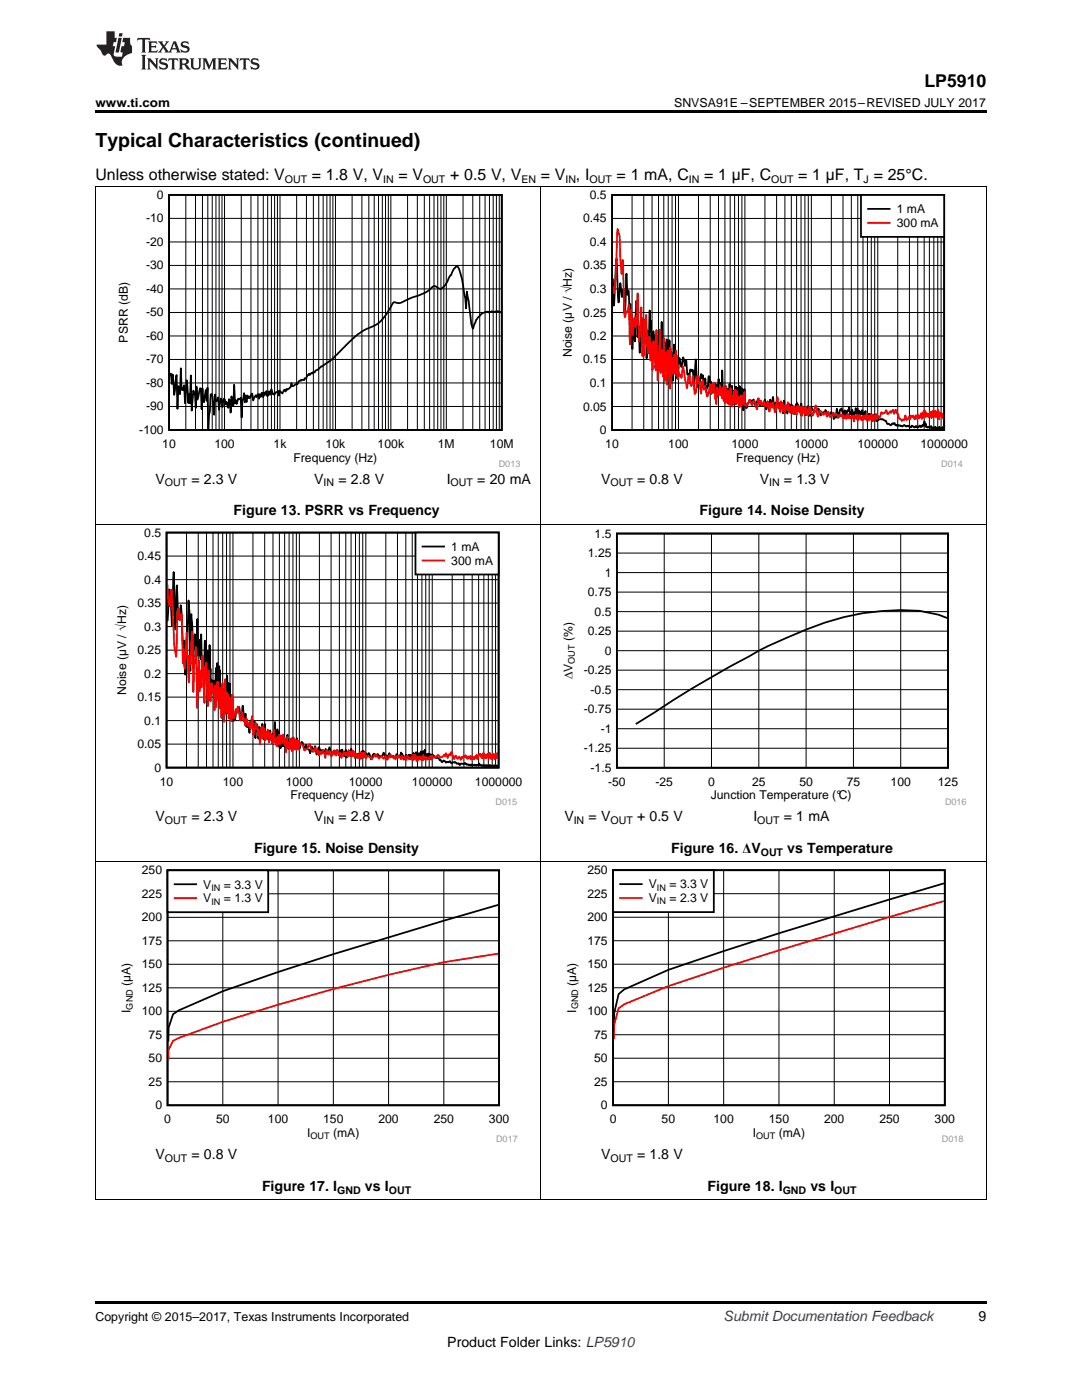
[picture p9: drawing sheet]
<svg xmlns="http://www.w3.org/2000/svg" width="216mm" height="279mm" viewBox="0 0 216 279" stroke-linecap="round" stroke-linejoin="round" font-family="sans-serif">
<path d="M19 259.7h177.8v.5h-177.8z" fill="#000"/>
<path d="M19.1 172v67.4M107.9 172v67.4M196.8 172v67.4M19 239.3h177.8" fill="none" stroke="#000" stroke-width=".2"/>
<path d="M23.7 172.8h79.6v55.2h-79.6z" fill-rule="evenodd" fill="#fff"/>
<path d="M33.4 173.7h66.2v46.9h-66.2zM99.4 180.6a1535 1535 0 0 0-43.9 13.4l-11 3.8-8.9 3.9-1.1 .7-.9 2.7v2.8" fill="none" stroke="#000" stroke-width=".35"/>
<g fill="none" stroke="#000" stroke-width=".2">
<path d="M33.4 178.4h66.2M44.5 173.7v46.9M55.5 173.7v46.9M66.5 173.7v46.9M77.5 173.7v46.9M88.6 173.7v46.9M33.4 197.1h66.2M33.4 192.4h66.2M33.4 187.8h66.2M33.4 183.1h66.2M33.4 215.9h66.2M33.4 211.2h66.2"/>
<path d="M33.4 206.5h66.2M33.4 201.8h66.2"/>
</g>
<path d="M99.4 190.3l-10.8 1.7a452.7 452.7 0 0 0-44.1 11.9l-8.9 3.3-1.1 .5-.9 1.8v2" fill="none" stroke="#f00" stroke-width=".35"/>
<path d="M33.4 173.7h20.1v8.3h-20.1z" fill-rule="evenodd" fill="#fff"/>
<path d="M33.4 173.7h20.1v8.4h-20.1zM34.9 176.5h4.2" fill="none" stroke="#000" stroke-width=".35"/>
<path d="M34.9 179.2h4.2" fill="none" stroke="#f00" stroke-width=".35"/>
<path d="M112.6 172.8h79.6v55.2h-79.6z" fill-rule="evenodd" fill="#fff"/>
<path d="M122.3 173.7h66.2v46.9h-66.2zM188.3 176.3l-10.8 3.2a1023.8 1023.8 0 0 0-44.1 14.1l-8.9 3.9-1.1 .9-.8 3.8-.1 3.2" fill="none" stroke="#000" stroke-width=".35"/>
<g fill="none" stroke="#000" stroke-width=".2">
<path d="M122.3 178.4h66.2M133.4 173.7v46.9M144.4 173.7v46.9M155.4 173.7v46.9M166.5 173.7v46.9M177.5 173.7v46.9M122.3 197.1h66.2M122.3 192.4h66.2M122.3 187.7h66.2M122.3 183.1h66.2M122.3 215.9h66.2M122.3 211.2h66.2"/>
<path d="M122.3 206.5h66.2M122.3 201.8h66.2"/>
</g>
<path d="M188.3 179.8l-10.8 3.2a1172.2 1172.2 0 0 0-44.1 13.8l-8.9 3.6-1.1 .9-.8 3.2-.1 2.9" fill="none" stroke="#f00" stroke-width=".35"/>
<path d="M122.3 173.7h20.1v8.3h-20.1z" fill-rule="evenodd" fill="#fff"/>
<path d="M122.3 173.7h20.1v8.3h-20.1zM123.8 176.4h4.2" fill="none" stroke="#000" stroke-width=".35"/>
<path d="M123.8 179.2h4.2" fill="none" stroke="#f00" stroke-width=".35"/>
<path d="M19.1 104.6v67.4M107.9 104.6v67.4M196.8 104.6v67.4M19 172h177.8" fill="none" stroke="#000" stroke-width=".2"/>
<path d="M22.9 105.4h81.2v55.3h-81.2z" fill-rule="evenodd" fill="#fff"/>
<path d="M33.2 106.3h66.3v46.9h-66.3zM33.4 123.7v.1l.3-6.2 .4 3.5 .2 3.9 .4-10.8 .3 11.4 .3-8.8 .3 6.8 .1-1.6 .2 1.5 .2-2.7v.2l.5 8.9 .2-2.1 .2 6.8 .2-6.7 .1 2.1 .1-.5 .2-9.7 .2 2 .2 12.1 .2-11.3 .2 3.3 .2 7.5 .3-6.8 .3 4.4 .2-7.5 .1 5v-.1l.2 2.4 .2-3.1 .1 3.8 .2-4.9 .1 7 .2-2.2 .2 1.9 .2-5.4 .1 4.7 .1-1.9 .2 3.3 .2-4.1 .2 9.9 .1-11.1 .3 7.9 .1-1 .1 1.4v-1.1l.1 .4h.2l.1-.5 .2 4.2 .2-6.7 .1 6.5 .2-7.5 .2 6.8 .1-6.1 .1 3.7 .1-2.9 .1 6.4 .1-3.5 .1 2.1 .1-1.9v2.9l.2-1.7v1.4l.1-1.6v2v-2.4l.2 5.3v-4l.1 3.5 .1-2 .1 1.5 .1-3v2.6l.1-.1v-6.4l.3 5.7 .1-3.6 .1 3.3 .1-3.9 .1 6.9v-3.5l.1 1.6 .1-2.7 .1 2.1 .1-1.8v2.8l.1-1.9v4l.4-.3 .2-1.3 .3-.5 .1 .1 .2-.8 .4 2.6 .3-2.9 .3 3.2 .3-1.6 .2 2.6 .1-.3 .1 .4 .1-.3 .3 1.5 .2-2.4 .1 .4 .2-.8 .1 .8 .1-.4v.2l.2 1 .1-1.1 .2 3.3 .1-1.8 .2-1 .3 2.9 .1-2.3 .3 1.1 .1-.7 .1 .4 .1-1.4 .3 3.1 .2-3.1 .1 1.8 .2 .7 .1-.2 .1 .7 .2-1.7 .1 1.8 .3-1.8 .1 1.5 .2 .6 .1-1.3 .1 .8 .1-1.1 .2 1.1v-.2l.2-3.1 .3 4.5 .2-3 .1 2.5 .1-2.1 .1 3 .2-1.5 .1 1.8 .1-1.6 .2 1.2 .1-.6 .1 .6 .1-1.4 .2 1.5v-1.4l.2 .3v-.5l.2 1 .2-1.7 .1 2.7 .1-1.4v1.1l.2-1.6 .1 1.7 .2-1.4 .1 1.6 .1-2.1 .1 2.2 .2-2.2 .1 2 .1-1.5 .1 1.4v-1l.1 .7 .1-1.3 .1 1.8 .1-2.1v1.9l.1-.9v.8v-.8l.1 1.1 .2-1.2v1v-.8v1l.3-1 .3-.3 .4 1.3 .4-.7 .2 .7 .4 .3 .2 .6 .3-1.3 .4 .6 .2-.7 .4 1.7 .5-1.5 .2 1.3 .2-.7 .2 .6 .4-.4 .2 .3 .1-.7 .1 .9 .2-.7 .2 .5 .2-1.1 .5 1.8 .5-1.2 .1 .9 .1-.7 .3 .5 .1-.3 .2 .2v-.3l.1 .7 .3-1v.7l.4-.8 .2 1.3 .1-.9v.7l.1-.3 .1 .6 .2-1.4 .2 1.6 .2-1.2v.2l.2-.3 .1 .4 .1-.2 .1 .8 .1-.4v.3l.1-1.4 .1 1.3 .1 .2 .2-.5v.4l.1-.3v.3l.1-.5 .2 1 .2-.8 .2 .5v-.5l.1 .7 .1-.6 .1 .6 .2-1 .2 1.2 .2-.8v.5l.1-1.3 .2 1 .1-.9 .1 1.1v-.8l.2 .8 .1-.7v.7l.1 .1 .4-.8a.75 .75 0 0 1 .4 .8l.2 .5 .3-.9 .2-.3 .4 .6 .4-.5 .2 .5 .3-.2 .2 .2 .5-.8 .2 .8 .3-.3 .2 .9 .4-1.3 .2 .8 .2-.2 .4 .2 .1-.2 .2 .4 .4-.8 .2 .6 .2 .1 .3-.3 .1-.7 .5 .7v.7l.2-.5 .1 .2 .2-.6 .2 .7 .2-.6 .1 .1 .1-.2 .1 .2 .1-.3 .1 .5 .1-.4 .2 .5v-.5l.1 .4 .2-.8 .2 .6v-.3l.1 .1 .1-.3 .1 .1v-.4l.1 .8 .2-.5 .1 .6v-.5l.1 .4 .1-.5 .1 .5v-.6l.1 .7v-.5l.2 .3v-.8l.1 .7v-.2l.1 .3 .3-.9v.8l.1-.2v.2l.1-.3v.4l.1-1.2 .1 1.5 .1-.5 .1 .5 .2-.6 .2 .6 .1-.7v.5l.1-.2 .1 .2 .1-.4v1l.1-.7 .1 .7 .1-.6v.5v-.8l.8 .7 .2-.1 .3 .2 .2 .3h.2l.4 .4a.32 .32 0 0 1 .3-.3 .32 .32 0 0 1 .3 .3h.6l.3-.2 .1 .3a.18 .18 0 0 0 .2 .2 .18 .18 0 0 0 .2-.2l.6-.1a.37 .37 0 0 0 .6 .2l.2 .4a.57 .57 0 0 1 .9-.2v-.1a.27 .27 0 0 1 .3-.1 .27 .27 0 0 1 .2 .3h.4l.3 .2 .1-.2 .1 .2 .2-.2 .1 .2 .1-.2 .7 .2 .1-.2h.3l.1-.2 .1 .2 .4 .3 .3-.2 .2 .2 .3-.2v.2l.2-.2 .5 .2 .1-.2 .1 .2 .2-.2 .1 .2 .3-.1 .1 .1 .2-.1 .2 .1 .1-.1h.3" fill="none" stroke="#000" stroke-width=".35"/>
<g fill="none" stroke="#000" stroke-width=".2">
<path d="M33.2 115.7h66.3M33.2 111h66.3M37.2 106.3v46.9M39.6 106.3v46.9M41.2 106.3v46.9M42.5 106.3v46.9M43.6 106.3v46.9M44.4 106.3v46.9M45.2 106.3v46.9M45.9 106.3v46.9M46.5 106.3v46.9M50.5 106.3v46.9"/>
<path d="M52.8 106.3v46.9M54.5 106.3v46.9M55.7 106.3v46.9M56.8 106.3v46.9M57.7 106.3v46.9M58.5 106.3v46.9M59.1 106.3v46.9M59.7 106.3v46.9M63.7 106.3v46.9M66.1 106.3v46.9M67.7 106.3v46.9M69 106.3v46.9"/>
<path d="M70.1 106.3v46.9M70.9 106.3v46.9M71.7 106.3v46.9M72.4 106.3v46.9M73 106.3v46.9M77 106.3v46.9M79.3 106.3v46.9M81 106.3v46.9M82.3 106.3v46.9M83.3 106.3v46.9M84.2 106.3v46.9M85 106.3v46.9"/>
<path d="M85.6 106.3v46.9M86.2 106.3v46.9M90.2 106.3v46.9M92.6 106.3v46.9M94.2 106.3v46.9M95.5 106.3v46.9M96.5 106.3v46.9M97.4 106.3v46.9M98.2 106.3v46.9M98.9 106.3v46.9M33.2 139.1h66.3M33.2 134.4h66.3"/>
<path d="M33.2 129.8h66.3M33.2 125.1h66.3M33.2 120.4h66.3M33.2 148.5h66.3M33.2 143.8h66.3"/>
</g>
<path d="M33.4 116.6l.2 3.8 .2 .6 .4-3.3 .5 10.7 .4 2.7 .3-9.2 .2-.6 .3 2.5 .3-1.2 .1 .3 .2 9.5 .1-2.9 .1 3 .2 .9 .3-7.1 .5 9.9 .1-5.4 .2 1.7 .4-6.4 .2 12 .2-5.9v-.6l.1 .7 .2-3.2 .3 12.2 .1-8.1 .1 1.9 .1-3.3 .1 6.2 .2-4.2 .2 3.4 .2-6.4 .4 9.5 .1-6.1 .1-1.3 .1 2.7 .1-3.3 .3 8.6 .1-7.1 .3 5v-1l.1 2.1 .1-3.4 .1 2v-2.2l.2 1.9h.2l.1-.7 .1 4.2 .1-4.9 .2 4.3 .2-4.9 .1 2.2v-2.4l.1 3.6 .2-1.8v.9v-.6l.1 3.3 .2-4.2v.7l.1-.6 .1 6 .2-7 .3 7.8 .2-8.6 .1 5.7 .1-2.4 .1 3.3 .1-3.9 .1 4.1v-3.3l.1 2.2v-2.5l.1 .1v4.6l.1-3.6v3.3l.2-3.9 .1 2.9v-1.5l.1 .2v3.1l.2-5.2 .1 4.4 .1-4.1 .1 4.3 .5-1.8 .2 .8 .1-1.3 .5 2.8 .4-1.6 .3 1.5 .1-.3 .1 .1 .1 1.3 .3-1.3 .2 1.3 .1 .1 .1-.5 .1-.1 .3 1.2 .3-2.6 .3 3.7 .4-2.3 .2 1.2 .1-.4 .1 .1 .1 1.6 .1-1 .1 .2 .2 2.5 .3-3.5 .1 2.3 .2-2.3 .2 .7 .2 2 .2-1.7 .2 1.3 .2-1.7 .2 2.6 .2-1.9 .1 .7 .1-.5 .1 .2 .1 1.7 .1-1.4 .1 1.1 .2-2.4 .1 2.3 .1-.7 .2 1.4 .1-1.3 .1 1.6 .1-1.9 .1 1.5 .2-1.9 .2 1.8 .2-1.8 .2 1.7v-1.4l.1 1 .1-1.4 .1 1.5 .2-.7v.4l.1-.5 .1 2.8 .3-3v1.8l.1-.8 .2 1.3 .1-1.1v-.1l.1 .8 .1-1.5 .1 2 .2-1.7 .1 2.2 .2-2.8 .3 2.4v-2.1l.1 1.6 .2-1.1v1.6l.2-1.9 .1 1.7 .2-1.5 .1 1.8 .2-1.2 .5 .2 .3 1.1 .4-.3h.2l.4-1 .6 1.5h.3l.2-.8 .3 .2 .2 .8 .2-.4 .2 1 .2-.8 .2 .5 .3-.9 .2 .8 .1-.2 .2 1.1 .2-1.6 .3 .3 .1 .6 .2-.6h.1l.3 .8 .3-.8 .2-.1 .1 .7 .2-.7 .2 .9 .2-1.2 .1 .6h.2l.2 .7 .2-.6 .1 1 .1-.7 .1 .2 .1-.2 .1 .2 .1-.7 .3 .6v-.5l.1 .5 .3-.5 .2 .8 .1-1.3v.8l.1-.1 .1 .3 .1-.3 .1 .2 .1-.6 .1 1 .1-1.1 .1 .8 .1-.9 .1 .8 .2 .3v-.4l.1 .7v-.8l.2 .5 .1-.1v.1l.1-.4 .2 .7 .2-.6v.7l.1-1.2 .2 1.2v-.8l.1-.1 .1 .5 .1-.7v.8l.1-.6 .1 .9 .2-1.1 .1 .9 .2-.4v.7l.2-.4 .3-.1 .5 .2 .3 .4 .6-1 .7 .9 .3-.4a.3 .3 0 0 1 .4 0 .3 .3 0 0 1 .1 .3l.2 .1 .1-.1 .2-.4 .3 .6 .2-.4 .1 .1 .2-.5 .2 .3 .1-.3 .3 .3h.1l.1 .4 .2-.4 .2 .5 .3-.6 .2 .4 .3-.6 .3 .8 .3-.6 .1 .4 .1-.1v.1l.2-.2 .2 .4 .1-.4 .1 .6 .1-.8 .1 .3 .1-.3 .2 .6 .1-.2v.2l.1-.3 .1 .2 .1-.2 .1 .4 .1-.5 .1 .5 .1-.9 .1 1 .1-.7 .1 .4 .2-.8 .2 1.3 .2-.7 .1 .5 .1-.7 .3 .6 .1-.6 .2 .6 .1-.4 .1 .6 .2-1.1v.7l.2-.4 .1 .5 .1-.3v.3l.1-.3 .1 .4v-.5l.2 .5 .1-.3 .1 .1 .1-.3 .1 .2 .1-.1v.1l.1-.3v.3l.1-.4 .1 .7 .1-.7 .4 .4 .1-.2a.5 .5 0 0 0 .7-.5l.4 .6 .4-.1 .4-.5 .2 .3 .2-.6 .4 1 .3-.8 .1 .2 .2-.6 .3 .8 .2-.1 .1 .7 .4-.7 .3 .6 .3-.4 .4 .6 .1-.5 .2 .1a.26 .26 0 0 1 .2-.2 .26 .26 0 0 1 .3 .1l.1-.4 .2 .6 .1-.3 .1 .4 .1-.5 .1 .4 .1-.1v.2l.3-.6 .1 .8 .1-.5 .2 .5 .3-.5v.4l.1-.4 .1 .2 .1-.4 .1 .2 .1-.5 .2 .9 .1-.6 .2-.3 .1 .1 .1-.2 .3 .8 .1-.8 .1 .8 .2-1 .1 .8 .1-.5 .1 .7 .1-.5 .1 .5 .3-.8 .1 .7 .1-.4 .1 .4 .1-.9 .2 1.1 .1-.6 .1 .6v-.7l.1 .2v-.3l.1 .6v-.4v.1l.1-.2v.3l.1-.5 .2 1 .2-1.1v.3l.1-.4v.7v-.4l.1 .1 .1 .6 .1-1v.1" fill="none" stroke="#f00" stroke-width=".35"/>
<path d="M82.9 106.3h16.6v8.4h-16.6z" fill-rule="evenodd" fill="#fff"/>
<path d="M82.9 106.3h16.6v8.4h-16.6zM84.3 109.1h4.3" fill="none" stroke="#000" stroke-width=".35"/>
<path d="M84.3 111.8h4.3" fill="none" stroke="#f00" stroke-width=".35"/>
<path d="M111.9 105.6h80.9v55.1h-80.9z" fill-rule="evenodd" fill="#fff"/>
<path d="M123.1 106.5h66.1v46.7h-66.1zM189 123.3l-1.7-.6-3.8-.8a48.2 48.2 0 0 0-22.7 3.7 69.5 69.5 0 0 0-11.3 5.4 223 223 0 0 0-18.9 11.2l-3.7 2.3" fill="none" stroke="#000" stroke-width=".35"/>
<g fill="none" stroke="#000" stroke-width=".2">
<path d="M19.1 37.3v67.3M107.9 37.3v67.3M196.8 37.3v67.3M19 104.6h177.8M123.1 118.2h66.1M123.1 114.3h66.1M123.1 110.4h66.1M132.5 106.5v46.7M142 106.5v46.7M151.4 106.5v46.7M160.8 106.5v46.7M170.3 106.5v46.7"/>
<path d="M179.7 106.5v46.7M123.1 137.6h66.1M123.1 133.7h66.1M123.1 129.9h66.1M123.1 126h66.1M123.1 122.1h66.1M123.1 149.3h66.1M123.1 145.4h66.1M123.1 141.5h66.1"/>
</g>
<path d="M23.2 38h80.6v55.3h-80.6z" fill-rule="evenodd" fill="#fff"/>
<path d="M33.7 38.9h66.4v46.9h-66.4zM33.9 74.9l.2-.3 .2 2 .1-1.9 .4 4.1 .4-4 .2 6.8 .2-4.5 .2 1.4 .1 .2 .2-5.2 .1 4.3 .2-.4 .2 .5 .1-1 .2 3.6 .4-4.6 .3 4.5 .1-1.8 .2 1.9 .2-5.6 .2 7 .3-3.9 .3 .8 .2 2.6 .1-4.2 .2 2.5 .5-2.2h.2l.1 4.2 .2-4.2 .1 2.4 .2 .4 .4-2.5 .1 2.2 .2-2.6 .2 8.2M99.9 62.2l-.1 .1-.5-.2-.1 .1h-.4a.39 .39 0 0 1-.6-.1l-.4 .2-.2-.1-.1 .2-.2-.2-.3 .1a1.84 1.84 0 0 0-1.5 .9l-.5 .7-.7 1.7-.3-1.1-.5-4.5-.3-1.8-.2 3.3a32.8 32.8 0 0 0-1.5-8l-.3-.4h-.2l-.5 .7-.5 1.1-.3 .3a3.8 3.8 0 0 1-1.8 2.5l-.2-.1a1.32 1.32 0 0 0-1.4-.4 10.3 10.3 0 0 1-4.4 2.3l-.3 .2a3.3 3.3 0 0 1-2.8 .6 2.95 2.95 0 0 0-1.2 1.6 7.3 7.3 0 0 1-4.7 3.9l-2 1.3-2.9 2.9a12.7 12.7 0 0 1-4 3.3l-.7 .5-.3 .1-.2 .4h-.3l-.2 .3-.1-.2-.4 .4-.2-.2-.1 .3h-.2l-.2 .6h-.3l-.1 .4-.4-.1-.2 .2-.1-.1-.3 .2-.4 .6-.1-.2-.6 .5h-.3l-.1-.6-.2 .9-.7 .5-.2-.2-.1 .5-.2-.3h-.1l-.4 .7-.3-.2-.2-.4-.1 1-.2-.9-.5 .3-.3 .4h-.2l-.3-1-.3 1.1-.2-.7-.4 1-.1-1-.2 .6-.2 .1-.1-.5-.2 1-.1-.9h-.2l-.2 .8-.2-.5-.1 .9-.2-1-.3 .7-.2-.4-.5 1-.2-1.3h-.1l-.3 .9-.2-.4-.2 .4-.1-.6-.2 1.3-.2-1.3-.2 1.4-.1-1.8-.2 1.1-.1 .2-.2 3.5-.2-3.9-.1 .3-.4-.1-.3 1-.2-.8-.1 .7-.2-3.7-.1 4.2-.4-1.9-.2 3.2-.1-2.3-.2-.3-.1 1.7-.4-1.2-.2 .5-.2-1-.1-.1-.3 1.6-.2-1.4-.1-.3-.4 2.3-.2-2.5-.3 .8h-.1l-.2-1.4-.2 4.1-.3-3.7-.2-.5-.2 .1-.4 6.9" fill="none" stroke="#000" stroke-width=".35"/>
<g fill="none" stroke="#000" stroke-width=".2">
<path d="M37.1 38.9v46.9M39 38.9v46.9M40.4 38.9v46.9M41.5 38.9v46.9M42.3 38.9v46.9M43.1 38.9v46.9M43.7 38.9v46.9M44.3 38.9v46.9M44.8 38.9v46.9M48.1 38.9v46.9M50.1 38.9v46.9M51.5 38.9v46.9"/>
<path d="M52.5 38.9v46.9M53.4 38.9v46.9M54.2 38.9v46.9M54.8 38.9v46.9M55.4 38.9v46.9M55.9 38.9v46.9M59.2 38.9v46.9M61.1 38.9v46.9M62.5 38.9v46.9M63.6 38.9v46.9M64.5 38.9v46.9M65.2 38.9v46.9"/>
<path d="M65.9 38.9v46.9M66.4 38.9v46.9M66.9 38.9v46.9M70.3 38.9v46.9M72.2 38.9v46.9M73.6 38.9v46.9M74.7 38.9v46.9M75.5 38.9v46.9M76.3 38.9v46.9M76.9 38.9v46.9M77.5 38.9v46.9M78 38.9v46.9"/>
<path d="M81.3 38.9v46.9M83.3 38.9v46.9M84.7 38.9v46.9M85.7 38.9v46.9M86.6 38.9v46.9M87.3 38.9v46.9M88 38.9v46.9M88.6 38.9v46.9M89.1 38.9v46.9M92.4 38.9v46.9M94.3 38.9v46.9M95.7 38.9v46.9"/>
<path d="M96.8 38.9v46.9M97.7 38.9v46.9M98.4 38.9v46.9M99.1 38.9v46.9M99.6 38.9v46.9M33.7 57.7h66.4M33.7 53h66.4M33.7 48.3h66.4M33.7 43.6h66.4M33.7 76.4h66.4M33.7 71.7h66.4M33.7 67h66.4"/>
<path d="M33.7 62.4h66.4M33.7 81.1h66.4"/>
</g>
<path d="M111.8 38h81.2v55.3h-81.2z" fill-rule="evenodd" fill="#fff"/>
<path d="M122.1 38.9h66.3v46.9h-66.3zM122.3 55.6l.2 5.4 .5-9.4 .4 8.7 .1 .1 .3-3.9 .3 2.8 .3-1.6 .2 4.9 .4-8 .2 3.9v.4l.2-.9 .2 3.9 .2-1.2 .4 8.9 .1-3.8 .2 .8 .1-1.4 .1 2.9 .3-8.1 .2 7.3 .1-3.4 .3 6.5 .5-6.9 .3 5.2 .2-3 .2 2.2 .1-1.9 .1 5.5 .2-5.5 .2 4.4 .1-.4 .1-8 .2 3.9 .1-1.9 .1 6.7 .1-3 .1 1.1 .2-2.7 .2 4.8 .1-2 .1 1.3v-3.4l.1 1.2v-1l.1 4.2 .2-4 .1 5.9 .1-1.4v.4l.1-.2 .1-5.9 .2 5.8 .2-7.6 .2 7.4v-3.3l.2 4.5 .2-4.4 .1 1v-.8l.2 5.1 .1-6 .2 5.2 .1-4.6 .1 4.1v-2.4l.1 1.5v-.1l.1-3.5 .2 5.9 .1-3.5 .1 2.6 .1-1.9 .2 5v-4.5v-.3v3.2l.2-5.6 .1 4.2 .1-2.7v3.3l.1-1.5v.5l.1-.6v.7l.1-1.7 .1 1.9v-1.6l.1 4.3 .1-3.2v1.5v-1.5l.1 1.3v-1.6l.2-.7 .4 1.8 .3-1.9 .4 1.7 .2-1.1 .1 .1 .1 2.7 .2-.1 .2 1.2 .2-2.1 .2 .3 .1-.2 .1 .3 .1-.3 .2 3.3 .4-5.4 .3 5.6 .2-2.3 .2 1.7 .4-2.1 .1 .8 .2-.5 .4 2 .2-1.3 .1 2.6 .3-1.2 .1 .1 .1-2h.1l.2 2.9 .1-1.9 .2 1.6 .1-.6 .1 .2 .1 1.1 .1-2 .2 1.4 .1-1.3 .1 2 .1-1.7 .2 1.5 .3-2.7 .3 2.8 .2-2 .1 2.5 .1-5 .2 4.5v-1.1l.2 .7v-.8l.1 1 .1-1.2 .1 2.1 .2-1.7v1.4l.2-1.2 .2 1.7 .2-2.7 .1 2.5 .1-1.6 .2 2v-2.5l.1 2.2 .1-.9 .1 .4v-.8l.1 2 .2-2 .1 1.5 .1-2.2 .1 2.3 .1-1.9 .1 1.9 .1-2.1 .1 3 .1-2.4v.3v-.5l.1 .9v-1.7l.1 2.8 .2-2.5 .2 3.2 .1-2.9 .2 4.3 .3-4.2v2.2l.3 1.6 .6-1.7 .3 .3 .1-.2 .2 .9 .3-1.1 .3 1.2 .5-1.3 .5 1.4 .1-.8 .4 .7 .2 .1 .2-1.2 .3 1.9 .3-1.6 .3 1.8 .1-2.1h.1l.3 1.3 .2-1.9 .3 2 .2-.8 .2 .3 .1-.9 .2 1.6 .1-1.1 .2 1.2v.1l.1-1.1 .1 1.1 .2-1.3 .4 2.2 .2-2.5 .2 2.1v.1l.1-1.2 .1 .2 .1-.2 .1 1.5 .1-1.4 .2-.6 .4 1.8 .1-1.6 .1 1.3 .2-1 .2 .7 .1-.2 .1 1.1 .1-.6v.6l.1-1.8 .1-.1 .1 .4v-.7l.4 1.7 .2-.7v.6l.1-.4 .1 1.2 .1-2.3 .1 1.9 .2-1v.7l.1-.4 .1 .4v-.9l.3 1.7 .1-1.4 .1 1.3 .1-.9 .1 .6 .2-1.5 .1 2 .1-1v.4l.1-.5 .1 1.1 .1-1.1 .1 .7 .1-1.2 .5 .8a.74 .74 0 0 0 .8-.7l.5 1.4 .3-.3 .2-.4 .1 .3 .1-.1 .3-.6 .2 1.1h.1l.2-.5 .2 .4 .4-.5 .3 .6 .2 .7 .1-.7 .3 .5v-.2l.2-1.6 .2 1.8 .1-.9 .1 .7 .2-1.4 .2 .1 .1-.4 .4 1.8 .2-1.4 .1 .4 .1-.3 .2 .9 .1-.8 .2-.3 .1 .3 .2-.9 .1 1.5 .1-.4 .1 .2 .3-.7 .1 1.5 .1-1 .2 .8 .1-.8v.2l.1-1 .2 1.1 .1-.9 .1-.1 .1 1.4 .1-.9 .1 .3v-.4l.2 1 .2-.9 .1 .6 .2-.9 .2 1.2 .4-1 .1 1.2 .1-.5v.7l.1-.7 .2 1 .1-1.1 .2 .5 .1-.4v.5l.1-.4 .1 .7 .1-.9 .1 1.1 .1-.9 .1 .8 .1-.7 .1 .9v-.4l.1 .4 .2-1.1 .1 1.2 .1-.8 .1 .9 .1-.6v.4a1.29 1.29 0 0 1 1.4 .2h.2l.4 .6h.3l.3 .3 .2-.2a.23 .23 0 0 1 .1-.2 .23 .23 0 0 1 .3 .1l.2-.2 .2 .5 .2 .1 .2-.2 .2 .2 .3-.1 .5 .2a.35 .35 0 0 1 .3-.3 .35 .35 0 0 1 .4 .3l.1-.1 .1 .1a.32 .32 0 0 1 .4-.1 .32 .32 0 0 1 .2 .3l.1-.2 .1 .1 .2-.3 .2 .2a.2 .2 0 0 0 .2 .2 .2 .2 0 0 0 .2-.2h.3l.1 .2 .4-.2a.17 .17 0 0 1 .2-.1 .17 .17 0 0 1 .1 .2l.3-.3 .1 .2 .4-1 .1 1 .1-.5 .2 .7 .5-.1 .1 .1 .1-.1 .1 .2 .1-.4 .2 .4 .2-.1 .1 .1 .2-.1 .1 .2 .1-.3 .2 .3 .3-.1h.2v-.2l.1 .3 .6-.1v-.2l.1 .3v-.1" fill="none" stroke="#000" stroke-width=".35"/>
<g fill="none" stroke="#000" stroke-width=".2">
<path d="M126.1 38.9v46.9M128.5 38.9v46.9M130.1 38.9v46.9M131.4 38.9v46.9M132.5 38.9v46.9M133.3 38.9v46.9M134.1 38.9v46.9M134.8 38.9v46.9M135.4 38.9v46.9M139.4 38.9v46.9M141.7 38.9v46.9M143.4 38.9v46.9"/>
<path d="M144.6 38.9v46.9M145.7 38.9v46.9M146.6 38.9v46.9M147.4 38.9v46.9M148 38.9v46.9M148.6 38.9v46.9M152.6 38.9v46.9M155 38.9v46.9M156.6 38.9v46.9M157.9 38.9v46.9M159 38.9v46.9M159.8 38.9v46.9"/>
<path d="M160.6 38.9v46.9M161.3 38.9v46.9M161.9 38.9v46.9M165.9 38.9v46.9M168.2 38.9v46.9M169.9 38.9v46.9M171.2 38.9v46.9M172.2 38.9v46.9M173.1 38.9v46.9M173.9 38.9v46.9M174.5 38.9v46.9M175.1 38.9v46.9"/>
<path d="M179.1 38.9v46.9M181.5 38.9v46.9M183.1 38.9v46.9M184.4 38.9v46.9M185.4 38.9v46.9M186.3 38.9v46.9M187.1 38.9v46.9M187.8 38.9v46.9M122.1 57.7h66.3M122.1 53h66.3M122.1 48.3h66.3M122.1 43.6h66.3"/>
<path d="M122.1 76.4h66.3M122.1 71.7h66.3M122.1 67.1h66.3M122.1 62.4h66.3M122.1 81.1h66.3"/>
</g>
<path d="M122.3 57.2l.2 1.3 .3-2.9 .4-9.9 .4 1.4 .2 5 .2 2.6 .3-2.8 .4 11.4 .2-1.1 .1 .2 .2-.4 .1 .1 .2-1.3 .2 7.9 .2-7 .4 5.2 .1-2.6 .1-.4v.4l.1-.1v-.8l.1 1.8 .2-1.9 .1 1.3 .3-6.1 .3 9.7 .1-2.5 .1 .5v-.2l.2-4.7 .1 9.7h.2v-1.9l.1 2 .2-7.4 .1 4.9 .2-5.7 .3 6.2v.2l.1-1.2 .1 2.4 .2-3.3 .2 4.7 .2-3.3 .1 .6 .1 4.6 .2-5.6 .1 2.4 .1-2.5 .1 4v-.4l.2 2.2 .1-8 .2 10 .2-2.7 .1 .6 .2-8 .1 8.6 .1-3.1 .1 2.6 .1-4 .2 5.2 .1-7.6 .2 8.4v-1v1.1l.2-5.6 .1 3 .1-1.9v.4l.1 4.8 .1-6.7v1.9l.1-2 .1 5.2 .1-2.5 .2 4.9 .1-8.2v6.9l.1-5.2 .1 2.7 .1-2.4v3.2l.2-3.1v3.2l.1-2.6 .1 2.4v-.2l.1-3.5v2.2l.1-2 .1 3.9 .1-4.8 .1 3.5v-2.6v3.4l.1-1.6 .2 3 .1-1.9v.9l.2-.1 .1 .5 .1-.3 .2 .6 .3-2.3 .8 4.4 .3-2.5 .2-.1 .1 1.7 .3 .5 .3-2 .3 3.5 .3-.4 .3-3.3 .2 1.6 .2-.3 .3 2.3 .3-2.5 .2 1.7v.1l.2-.3 .1-.5 .1 1.1 .4 1 .2-.9v.4l.3-2 .3 2 .1-1.9 .2 1.2 .1-1.5 .5 4.3 .2-3.4 .1 1.8 .2-1.4 .1 1.1 .1-1.9 .2 1.9 .2-.7v1.4l.2-2.2 .2 2.7 .1-2.9 .1 3.4 .2-3.5 .1 3.1 .1-.8v1l.2-2.3 .1 2.6 .1-2.2v2.3l.1-2.2 .2 2.3 .1-3.3 .1 2.1v-.8l.2 2.3 .1-2.1 .1 1.6 .1-2.4 .1 1.8 .1-2.1 .1 1v-1l.1 2.8 .2-2.8v2.3l.1-1.1 .1 1.3 .1-1.3v.9l.2-.9 .1 2.1v-.7l.1 .6 .1-2.2 .2 1.7 .2-1.7 .2 1.8 .2-2.5v2.7l.4 .1 .6-1.1 .4 .9 .2-.5 .1 .1 .2-.4 .6 1.7 .2-2.2 .3 1.2 .1-.8 .4 1 .2-.1 .1-.7 .2 .9 .2-.4 .2 .5 .2-.9 .3 1.9 .3-1.5 .1-.2 .2 1 .1-1.1 .5 2 .5-3 .1 2.1 .1-.2 .2 .3 .1 .7 .2-2.1v.6l.2-.3 .1 1.7 .2-1.2 .3 1.6 .2-1.6 .1 .7v-.3l.1 .1 .1-1.1 .1 1.7 .1-.8 .1 1 .1-.3 .1 .5 .1-1.2 .1 .8 .2-.8 .2 1.5 .2-1.6 .2 1.5 .2-.9v1.1l.2-1.7v.7l.2-.7 .1 1 .1-1v1l.1 .1 .1-.7 .1 1 .1-1.2 .1 1.8v-1.4l.1-.2v1l.1-1.3 .1 1.1 .1-.9 .2 1.3v-1l.1 .7 .1-1.3 .1 1.2 .1-.5 .2 1v-.8l.1 .7 .1-.6 .1 .4v-1.3l.1 1.1v-.7l.1 .9v-.9l.2 1v-.5l.3 .8 .6-2 .4 2.2 .2-.9 .3-.2 .2 .2 .2 .5 .1-.1 .2 .2 .2-.4h.2l.2 .8 .3-1.1 .2 1 .4 .1 .4-.9 .2 .7 .2-.6 .2 .5 .2-.2 .2 .6 .4-.5 .1 .2 .1-.3 .3 .7 .2-.4 .2 .6 .2-.5 .1 .5 .2-.8v.2l.1-.4 .2 .9 .2-.5 .1 .5 .2-.4 .3 .2v-.3l.2 1.1 .1-.9 .1-.1 .1 .2 .1-.2 .1 .5 .1-.9 .2 1.1v-.3l.1 .3 .1-.9 .2 .6 .1-.1 .2 .4 .1-.6 .1 .7 .1-.7 .1 .4 .1-.6 .1 .6 .1-.5 .2 .5 .1-.8 .1 1.2v-1.5l.1 1 .1 .2v-.7l.1 .9 .2-.8 .2 .6 .1-1v1l.2-.7 .1 .6v-.8l.1 1.3 .2-1 .1 .7 .2-.8 .1 .4v-.7l.2 1 .1-.6v.1v-.2l.3 .3 .2-.1 .3-.9 .2 .3 .4-.2 .3-.5 .3 .8 .5-.6 .2 .3 .4-.6 .2 .8 .3-.8 .7 1.7 .3 .1 .2 .4 .2-.3 .2 .2 .2-.2 .1-.8 .3 .9 .2-.3 .2 .1 .1-.4 .2 .5 .1-.8 .2 .3 .1-.2 .1 .2 .2-.3 .2 .8 .1-.6v.5l.2-.7 .1 .6h.1l.2-.6 .2 .5v-.2l.1 .2 .2-.9 .3 1.1 .1-1.2 .1 .9 .3-1.4 .1 1.2 .1-.5v.6l.1-.9 .1 .7 .2-.3v.2v-.3l.3 .7v-.8l.1 .5 .2-.8 .1 1.3 .3-1.5v1.3l.1-.7v.4l.1-.5 .2 .6v-.7l.1 .7v-1.1l.1 1.1 .2-1 .1 1.1 .1-.6v.6l.1-1.4 .2 1.9 .1-1.4 .1 .6 .1-.6v.8l.2-.6v.8v-.7l.2 .7 .1-.5v.8" fill="none" stroke="#f00" stroke-width=".35"/>
<path d="M171.8 38.9h16.6v8.4h-16.6z" fill-rule="evenodd" fill="#fff"/>
<path d="M171.8 38.9h16.6v8.4h-16.6zM173.2 41.7h4.3" fill="none" stroke="#000" stroke-width=".35"/>
<path d="M173.2 44.5h4.3" fill="none" stroke="#f00" stroke-width=".35"/>
<path d="M19 37.2h177.8" fill="none" stroke="#000" stroke-width=".2"/>
<path d="M19 22h177.8v.5h-177.8z" fill="#000"/>
<g fill="#231f20">
<path d="M27.5 7.6l-.1 .5 .4-.2h.6v.1v2.1l-.2 .4h1l-.3-.4v-2.1l.1-.1h.5l.5 .2-.2-.5zM29.5 8.3l.2 .3v1.5l-.2 .4h1.8l.2-.6a1.04 1.04 0 0 1-1.3 .2v-.7h.6l.3 .2v-.6l-.3 .2h-.6v-.6l.8-.1 .4 .3-.2-.5zM31.5 8.3l.9 1.1-.9 1.1h.8l-.2-.2 .5-.7 .4 .7-.2 .2h1.5l-.1-.2 .1-.4h.9l.1 .4-.2 .2h1l-.3-.3-.7-1.9h-.5l-.9 2-.8-1 .9-1h-.8l.1 .3-.3 .5-.4-.6 .2-.2zM34.7 8.6l.4 1h-.7zM36.3 8.4a.63 .63 0 0 0-.2 .7 .63 .63 0 0 0 .6 .4l.6 .2 .1 .2a.75 .75 0 0 1-.7 .4 .75 .75 0 0 1-.6-.5l.1 .7 .1-.1a1.11 1.11 0 0 0 1.5-.6 1.13 1.13 0 0 0-1.2-.8l-.1-.4a1.04 1.04 0 0 1 1.2 .2l-.2-.5-.1 .1-.5-.2zM28.2 10.9l.2 .4v2.2l-.2 .4h1l-.3-.4v-2.2l.3-.4zM29.3 11.6l.3 .4v1.5l-.3 .4h.8l-.2-.4v-1.3l1.5 1.7v-1.9l.2-.4h-.7l.2 .4v.9l-1.1-1.3zM32 11.8a.62 .62 0 0 0-.2 .7 .62 .62 0 0 0 .6 .4l.6 .1 .1 .3a.76 .76 0 0 1-.7 .3 .76 .76 0 0 1-.6-.4l.1 .7 .1-.1a1.11 1.11 0 0 0 1.5-.6 1.13 1.13 0 0 0-1.2-.8l-.1-.4a1.04 1.04 0 0 1 1.2 .2l-.2-.6-.1 .1-.5-.1zM33.7 11.6l-.2 .6a.61 .61 0 0 1 .8-.3v1.6l-.2 .4h.9l-.2-.4v-1.6a.63 .63 0 0 1 .8 .3l-.2-.6zM35.6 11.6l.3 .4v1.5l-.3 .4h1l-.2-.2v-.8l.5 .2a.76 .76 0 0 0 1.2 .7l-1-1a.58 .58 0 0 0 .6-.5 .58 .58 0 0 0-.5-.6zM36.4 11.9h.1a.45 .45 0 0 1 .5 .1 .45 .45 0 0 1 .1 .5l-.7 .2zM37.9 11.6l.2 .2a2.17 2.17 0 0 0 .3 1.9 .99 .99 0 0 0 1.6-.6v-1.1l.2-.4h-.7l.2 .2a1.92 1.92 0 0 1-.2 1.8 .6 .6 0 0 1-.9-.5v-1.1l.2-.4zM40.4 11.6l.2 .4v1.5l-.2 .4h.7l-.2-.4v-1.4l.8 1.8 .8-1.8v1.4l-.2 .4h.9l-.2-.4v-1.5l.2-.4h-.8l-.6 1.5-.6-1.5zM43.4 11.6l.2 .4v1.5l-.2 .4h1.8l.2-.6a1.04 1.04 0 0 1-1.3 .1v-.6h.5l.4 .2v-.6l-.4 .2h-.5v-.7h.8l.3 .3-.1-.6zM45.5 11.6l.2 .4v1.5l-.2 .4h.7l-.2-.4v-1.3l1.5 1.7v-1.9l.2-.4h-.7l.2 .4v.9l-1.1-1.3zM47.9 11.6l-.1 .6a.61 .61 0 0 1 .8-.3v1.6l-.3 .4h1l-.3-.4 .1-1.6a.63 .63 0 0 1 .7 .3l-.1-.6zM50.2 11.8a.62 .62 0 0 0-.2 .7 .62 .62 0 0 0 .6 .4l.6 .1 .2 .3a.76 .76 0 0 1-.8 .3 .76 .76 0 0 1-.6-.4l.1 .7 .2-.1a1.11 1.11 0 0 0 1.5-.6 1.13 1.13 0 0 0-1.3-.8l-.1-.4a1.04 1.04 0 0 1 1.2 .2l-.1-.6-.2 .1-.5-.1z"/>
<path d="M21.2 6.3v2.6h-1.9l.1 .4 .7 .9a.91 .91 0 0 0 1 .8 .56 .56 0 0 1 .5-.3 .56 .56 0 0 1 .5 .3l.4 .8a1.53 1.53 0 0 0 1.9 1.2 1.54 1.54 0 0 1 1-2.1l.9-.3v-1.4a1.52 1.52 0 0 1-.3-1.6h-1.4l-.2 .8h.5l-.2 .8h-.4l-.2 1v.2l.4 .1-.2 .8a1.93 1.93 0 0 1-1.6-.3l.3-1.8h-.5l.2-.8h.4l.2-.8h-.4v-1.3zM23.6 7.6l-.6 2.9h.7l.6-2.9zM23.8 6.6l-.1 .7h.6l.2-.7z"/>
</g>
<text font-size="3.9" x="19" y="29.3">Typical Characteristics (continued)</text>
<text font-size="3.5" x="184.5" y="17.3">LP5910</text>
<g font-size="3.2">
<text x="19" y="36">Unless otherwise stated: V</text>
<text x="62.2" y="36">= 1.8 V, V</text>
<text x="79.5" y="36">= V</text>
<text x="89.8" y="36">+ 0.5 V, V</text>
<text x="107.9" y="36">= V , I</text>
<text x="123" y="36">= 1 mA, C</text>
<text x="140.5" y="36">= 1 µF, C</text>
<text x="159.3" y="36">= 1 µF, T = 25°C.</text>
</g>
<g font-size="2.8">
<text x="31" y="96.5">V</text>
<text x="38.2" y="96.5">= 2.3 V</text>
<text x="62.7" y="96.5">V</text>
<text x="67.5" y="96.5">= 2.8 V</text>
<text x="89.1" y="96.5">I</text>
<text x="95.2" y="96.5">= 20 mA</text>
<text x="119.9" y="96.5">V</text>
<text x="127.1" y="96.5">= 0.8 V</text>
<text x="151.6" y="96.5">V</text>
<text x="156.4" y="96.5">= 1.3 V</text>
<text x="46.6" y="102.9">Figure 13. PSRR vs Frequency</text>
<text x="139.6" y="102.9">Figure 14. Noise Density</text>
<text x="31" y="163.9">V</text>
<text x="38.2" y="163.9">= 2.3 V</text>
<text x="62.7" y="163.9">V</text>
<text x="67.5" y="163.9">= 2.8 V</text>
<text x="112.6" y="163.9">V</text>
<text x="117.4" y="163.9">= V</text>
<text x="127.1" y="163.9">+ 0.5 V</text>
<text x="150.3" y="163.9">I</text>
<text x="156.4" y="163.9">= 1 mA</text>
<text x="50.7" y="170.3">Figure 15. Noise Density</text>
<text x="133.9" y="170.3">Figure 16. ΔV</text>
<text x="157.1" y="170.3">vs Temperature</text>
<text x="31" y="231.3">V</text>
<text x="38.2" y="231.3">= 0.8 V</text>
<text x="119.9" y="231.3">V</text>
<text x="127.1" y="231.3">= 1.8 V</text>
<text x="52.3" y="237.6">Figure 17. I</text>
<text x="72.8" y="237.6">vs I</text>
<text x="141.2" y="237.6">Figure 18. I</text>
<text x="161.7" y="237.6">vs I</text>
<text x="195.3" y="263.6">9</text>
<text x="89.3" y="268.9">Product Folder Links: LP5910</text>
</g>
<text font-size="2.8" fill="#0000c8" x="144.4" y="263.6">Submit Documentation Feedback</text>
<g font-size="2.5">
<text x="19" y="21.4">www.ti.com</text>
<text x="134.5" y="21.4">SNVSA91E –SEPTEMBER 2015–REVISED JULY 2017</text>
<text x="19" y="263.6">Copyright © 2015–2017, Texas Instruments Incorporated</text>
</g>
<g font-size="2.4">
<text x="31.3" y="39.7">0</text>
<text x="117.7" y="39.7">0.5</text>
<text x="29.1" y="44.4">-10</text>
<text x="116.3" y="44.4">0.45</text>
<text x="178.9" y="42.5">1 mA</text>
<text x="178.9" y="45.3">300 mA</text>
<text x="29.1" y="53.8">-30</text>
<text x="29.1" y="49.1">-20</text>
<text x="116.3" y="53.8">0.35</text>
<text x="117.7" y="49.1">0.4</text>
<text x="29.1" y="58.5">-40</text>
<text x="117.7" y="58.5">0.3</text>
<text x="29.1" y="63.2">-50</text>
<text x="116.3" y="63.2">0.25</text>
<text x="25.5" y="68.4" transform="rotate(-90 25.5 68.4)">PSRR (dB)</text>
<text x="29.1" y="67.8">-60</text>
<text x="114.1" y="71.3" transform="rotate(-90 114.1 71.3)">Noise (µV / óHz)</text>
<text x="117.7" y="67.9">0.2</text>
<text x="29.1" y="77.2">-80</text>
<text x="29.1" y="72.5">-70</text>
<text x="116.3" y="72.5">0.15</text>
<text x="117.7" y="77.2">0.1</text>
<text x="29.1" y="81.9">-90</text>
<text x="116.3" y="81.9">0.05</text>
<text x="27.8" y="86.6">-100</text>
<text x="32.4" y="89.4">10</text>
<text x="42.8" y="89.4">100</text>
<text x="54.6" y="89.4">1k</text>
<text x="65" y="89.4">10k</text>
<text x="75.4" y="89.4">100k</text>
<text x="87.4" y="89.4">1M</text>
<text x="97.8" y="89.4">10M</text>
<text x="119.7" y="86.6">0</text>
<text x="120.8" y="89.4">10</text>
<text x="133.4" y="89.4">100</text>
<text x="145.9" y="89.4">1000</text>
<text x="158.5" y="89.4">10000</text>
<text x="171.1" y="89.4">100000</text>
<text x="183.7" y="89.4">1000000</text>
<text x="58.5" y="92.2">Frequency (Hz)</text>
<text x="146.9" y="92.2">Frequency (Hz)</text>
<text x="28.8" y="107.1">0.5</text>
<text x="118.6" y="107.3">1.5</text>
<text x="27.4" y="111.8">0.45</text>
<text x="90" y="109.9">1 mA</text>
<text x="90" y="112.7">300 mA</text>
<text x="117.3" y="111.2">1.25</text>
<text x="28.8" y="116.5">0.4</text>
<text x="117.3" y="119">0.75</text>
<text x="120.7" y="115.1">1</text>
<text x="27.4" y="121.2">0.35</text>
<text x="28.8" y="125.8">0.3</text>
<text x="118.6" y="122.9">0.5</text>
<text x="27.4" y="130.5">0.25</text>
<text x="114.3" y="127.9" transform="rotate(-90 114.3 127.9)">(%)</text>
<text x="117.3" y="126.8">0.25</text>
<text x="120.7" y="130.7">0</text>
<text x="28.8" y="135.2">0.2</text>
<text x="114.3" y="135.5" transform="rotate(-90 114.3 135.5)">'V</text>
<text x="116.5" y="134.5">-0.25</text>
<text x="25.2" y="138.7" transform="rotate(-90 25.2 138.7)">Noise (µV / óHz)</text>
<text x="27.4" y="139.9">0.15</text>
<text x="116.5" y="142.3">-0.75</text>
<text x="117.8" y="138.4">-0.5</text>
<text x="27.4" y="149.3">0.05</text>
<text x="28.8" y="144.6">0.1</text>
<text x="119.9" y="146.2">-1</text>
<text x="30.8" y="154">0</text>
<text x="116.5" y="150.1">-1.25</text>
<text x="117.8" y="154">-1.5</text>
<text x="31.9" y="156.8">10</text>
<text x="44.5" y="156.8">100</text>
<text x="57" y="156.8">1000</text>
<text x="58" y="159.5">Frequency (Hz)</text>
<text x="69.6" y="156.8">10000</text>
<text x="82.2" y="156.8">100000</text>
<text x="94.8" y="156.8">1000000</text>
<text x="121.3" y="156.8">-50</text>
<text x="130.8" y="156.8">-25</text>
<text x="141.3" y="156.8">0</text>
<text x="141.8" y="159.6">Junction Temperature (°C)</text>
<text x="150.1" y="156.8">25</text>
<text x="159.5" y="156.8">50</text>
<text x="168.9" y="156.8">75</text>
<text x="177.7" y="156.8">100</text>
<text x="187.1" y="156.8">125</text>
<text x="28.3" y="179.2">225</text>
<text x="28.3" y="174.5">250</text>
<text x="40.6" y="177.3">V</text>
<text x="44.7" y="177.3">= 3.3 V</text>
<text x="117.2" y="179.2">225</text>
<text x="117.2" y="174.5">250</text>
<text x="129.5" y="177.3">V</text>
<text x="133.6" y="177.3">= 3.3 V</text>
<text x="28.3" y="183.9">200</text>
<text x="40.6" y="180.1">V</text>
<text x="44.7" y="180.1">= 1.3 V</text>
<text x="117.2" y="183.9">200</text>
<text x="129.5" y="180.1">V</text>
<text x="133.6" y="180.1">= 2.3 V</text>
<text x="28.3" y="188.6">175</text>
<text x="117.2" y="188.5">175</text>
<text x="26.1" y="196.7" transform="rotate(-90 26.1 196.7)">(µA)</text>
<text x="28.3" y="197.9">125</text>
<text x="28.3" y="193.2">150</text>
<text x="115" y="196.7" transform="rotate(-90 115 196.7)">(µA)</text>
<text x="117.2" y="197.9">125</text>
<text x="117.2" y="193.2">150</text>
<text x="26.1" y="202.1" transform="rotate(-90 26.1 202.1)">I</text>
<text x="28.3" y="202.6">100</text>
<text x="115" y="202.1" transform="rotate(-90 115 202.1)">I</text>
<text x="117.2" y="202.6">100</text>
<text x="29.7" y="207.3">75</text>
<text x="118.6" y="207.3">75</text>
<text x="29.7" y="212">50</text>
<text x="118.6" y="212">50</text>
<text x="29.7" y="216.7">25</text>
<text x="31" y="221.4">0</text>
<text x="118.6" y="216.7">25</text>
<text x="119.9" y="221.4">0</text>
<text x="32.8" y="224.1">0</text>
<text x="43.1" y="224.1">50</text>
<text x="53.5" y="224.1">100</text>
<text x="61.3" y="226.9">I</text>
<text x="64.5" y="224.1">150</text>
<text x="66.5" y="226.9">(mA)</text>
<text x="75.5" y="224.1">200</text>
<text x="86.5" y="224.1">250</text>
<text x="97.6" y="224.1">300</text>
<text x="121.7" y="224.1">0</text>
<text x="132" y="224.1">50</text>
<text x="142.4" y="224.1">100</text>
<text x="150.2" y="226.9">I</text>
<text x="153.4" y="224.1">150</text>
<text x="155.4" y="226.9">(mA)</text>
<text x="164.4" y="224.1">200</text>
<text x="175.5" y="224.1">250</text>
<text x="186.5" y="224.1">300</text>
</g>
<g font-size="2.1">
<text x="56.8" y="36.6">OUT</text>
<text x="76.4" y="36.6">IN</text>
<text x="84.4" y="36.6">OUT</text>
<text x="104" y="36.6">EN</text>
<text x="112.8" y="36.6">IN</text>
<text x="117.6" y="36.6">OUT</text>
<text x="137.4" y="36.6">IN</text>
<text x="153.9" y="36.6">OUT</text>
<text x="172.3" y="36.6">J</text>
<text x="32.9" y="97.1">OUT</text>
<text x="64.6" y="97.1">IN</text>
<text x="89.9" y="97.1">OUT</text>
<text x="121.8" y="97.1">OUT</text>
<text x="153.5" y="97.1">IN</text>
<text x="32.9" y="164.5">OUT</text>
<text x="64.6" y="164.5">IN</text>
<text x="114.5" y="164.5">IN</text>
<text x="121.8" y="164.5">OUT</text>
<text x="151.1" y="164.5">OUT</text>
<text x="151.8" y="170.8">OUT</text>
<text x="32.9" y="231.8">OUT</text>
<text x="121.8" y="231.8">OUT</text>
<text x="67.3" y="238.2">GND</text>
<text x="77.6" y="238.2">OUT</text>
<text x="156.2" y="238.2">GND</text>
<text x="166.5" y="238.2">OUT</text>
</g>
<g font-size="1.8" fill="#999">
<text x="99.5" y="93.2">D013</text>
<text x="187.8" y="93.2">D014</text>
<text x="98.9" y="160.6">D015</text>
<text x="188.6" y="160.6">D016</text>
<text x="99" y="228">D017</text>
<text x="187.9" y="228">D018</text>
</g>
<g font-size="1.8">
<text x="114.7" y="132.4" transform="rotate(-90 114.7 132.4)">OUT</text>
<text x="42.2" y="177.7">IN</text>
<text x="131.1" y="177.7">IN</text>
<text x="42.2" y="180.5">IN</text>
<text x="131.1" y="180.5">IN</text>
<text x="26.5" y="201.5" transform="rotate(-90 26.5 201.5)">GND</text>
<text x="115.4" y="201.5" transform="rotate(-90 115.4 201.5)">GND</text>
<text x="62" y="227.3">OUT</text>
<text x="150.9" y="227.3">OUT</text>
</g>
</svg>
